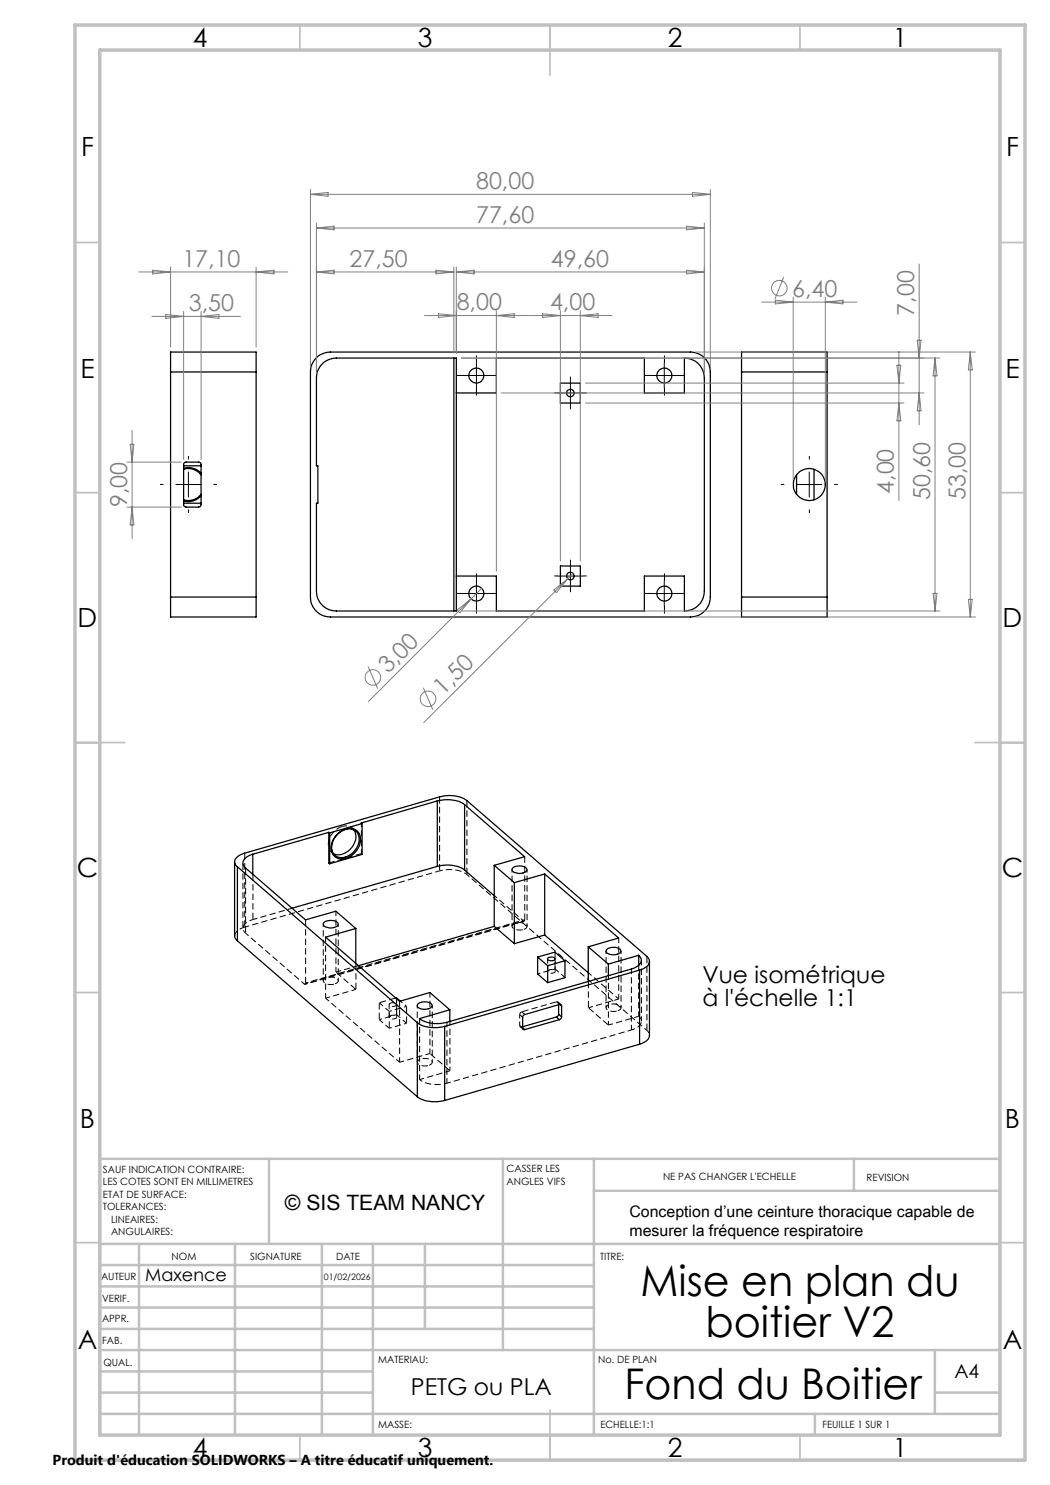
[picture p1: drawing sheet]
<svg xmlns="http://www.w3.org/2000/svg" width="210mm" height="297mm" viewBox="0 0 210 297" stroke-linecap="round" stroke-linejoin="round" font-family="sans-serif">
<g fill="none" stroke="#000" stroke-width=".25">
<path d="M34.1 74.4v-4h17.1v4M34.1 74.4h17.1M34.1 74.4v45M51.2 74.4v45M63.3 71.6a4.2 4.2 0 0 1 2.8-1.2h72a4 4 0 0 1 4 4v45a4 4 0 0 1-4 4h-72a4 4 0 0 1-4-4v-45a3.8 3.8 0 0 1 1.2-2.8zM64.5 72.8a4.2 4.2 0 0 1 2.8-1.2h24v50.6h-24a4 4 0 0 1-4-4v-17.6h.3v-7.4h-.3v-17.6a3.8 3.8 0 0 1 1.2-2.8zM90.8 71.6v50.6M91.3 78.6h8v-7h29.6v7h8v-7a4 4 0 0 1 4 4v42.6a4 4 0 0 1-4 4v-7h-8v7h-29.6v-7h-8M112.1 76.6h4v4h-4zM148.3 74.4v-4h17.1v4M148.3 74.4h17.1M148.3 74.4v45"/>
<path d="M165.4 74.4v45M36.7 93.9a3.1 3.1 0 0 1 3.5 1.1M36.7 93.7a3.4 3.4 0 0 1 3.5 .9M36.7 93.2h3.5M36.9 92.5l2.9-.1 .4 .3v8.3l-.3 .4h-2.7l-.4-.3-.1-8.3zM40.2 98.8a3.2 3.2 0 0 1-3.5 1.2M40.2 99.2a3.4 3.4 0 0 1-3.5 1M159.3 95v3.8M162.8 93.9v6.1M34.1 119.4v4h17.1v-4M34.1 119.4h17.1M36.7 100.6h3.5"/>
<path d="M112.1 113.2h4v4h-4zM148.3 119.4v4h17.1v-4M148.3 119.4h17.1M46.9 172.4v14.8l.2 .5 .4 .5M47.5 173.4a1.24 1.24 0 0 1-.6-1.2 1.24 1.24 0 0 1 .9-1.1l1.1-.5 39-11.2a6.4 6.4 0 0 1 5.5 .7l36 31.2a1.38 1.38 0 0 1 .4 1.4 1.38 1.38 0 0 1-1.1 1l-.8 .3M47.5 173.4l36 31.1M47.5 173.4v14.8M50.6 170.8a2.1 2.1 0 0 0-2 2.1l.5 .7 12 10.4 6.1-1.8 4 3.5M50.6 170.8v4M65.8 166.5l-15.2 4.3M65.8 166.5l.1 .1M65.8 166.5v6.1l.1 .2"/>
<path d="M65.9 166.6v6.2M67 171.1a2.73 2.73 0 0 0 3.6-.6 2.99 2.99 0 0 0 .6-4.3 2.85 2.85 0 0 0-4 1 2.77 2.77 0 0 0-.2 3.9M67.6 166.7a2.82 2.82 0 0 1 4-.3 3.5 3.5 0 0 1-1.6 4.9 2.28 2.28 0 0 1-2.5 .4 2.28 2.28 0 0 1-1.3-2.1l.5-1.8zM70.8 165.9a3.4 3.4 0 0 1-1.8 4.7l-1.2 .4-1.2-.3M72.4 164.7l-6.5 1.9M72.4 164.7v6.2l-6.5 1.9M87.5 160.2a6.8 6.8 0 0 1 5.4 .7M87.5 173.3a6.4 6.4 0 0 1 5.4 .7M87.5 160.2l-15.3 4.4 .2 .1M87.5 173.3l-29.1 8.3M87.5 160.2v13.1M92.9 160.9l12 10.4-6.1 1.8"/>
<path d="M92.9 174l5.9 5.1M92.9 160.9v13.1M98.8 173.1l4.1 3.4M98.8 173.1v12.2M102.4 173.7a2.18 2.18 0 0 1 2.9 0l.1 .2a1.89 1.89 0 0 1-2.6 .6l-.4-.4zM102.9 176.5v12.2M108.9 174.8l-6 1.7M108.9 174.8l14.8 12.8-6 1.8M108.9 174.8v12.2M47.5 188.2l36 31.2M64.7 184.6a2.18 2.18 0 0 1 2.9 0v.2a1.55 1.55 0 0 1-2 .7l-.7-.3-.2-.3zM71.2 185.7l-6.1 1.7 14.8 12.9 6.1-1.8 4 3.5"/>
<path d="M71.2 185.7v7M79.2 199.6h.1l.7 .6M98.8 185.3l4.1 3.4M98.8 185.3l-27.1 7.8M107.5 191.4v3.4l2 1.7M107.5 191.4l2 1.7M107.5 191.4l3.5-1 2 1.8M108.9 187l-6 1.7M108.9 187l8.8 7.6M109.5 191.7a.96 .96 0 0 1 1.5 .1 .99 .99 0 0 1-1.5 0zM109.5 193.1v3.4M113 192.2v3.3l-3.5 1"/>
<path d="M113 192.2l-3.5 .9M117.7 189.4l4 3.4M117.7 189.4v6.9M121.4 189.9a2.24 2.24 0 0 1 2.7 .1l.1 .2a1.31 1.31 0 0 1-1.7 .8l-1.1-.4-.2-.3zM121.7 192.8v2.3M127.7 191.1a1.26 1.26 0 0 1-.3 2.2l-1.1 .5-36.9 10.7a6.8 6.8 0 0 1-5.5-.8l6.1-1.7M127.7 191.1l-6 1.7M127.7 191.1v2M127.9 194l-39 11.3M127.9 194v14.8M129.9 192.3v14.8a2.31 2.31 0 0 1-2 1.7M83.5 219.4a6.8 6.8 0 0 0 5.4 .7"/>
<path d="M83.5 204.5a6.8 6.8 0 0 0 5.4 .8M83.5 204.5v14.9M83.6 200.8a2.3 2.3 0 0 1 2.8 .1 1.04 1.04 0 0 1-1.3 1 1.35 1.35 0 0 1-1.7-.9zM88.9 205.3v14.8M90 202v2.3M104.5 205.6l.5 .3M111.3 203.4l.6 .5M111.3 203.4l-6.8 1.9M111.7 202.8v.3l-.4 .3M111.7 202.8l.6 .6M111.7 200.9v1.9M111.9 203.9l-6.9 2"/>
<path d="M111.9 200.9l.4 .3M112.3 201.2a.33 .33 0 0 0-.4-.3l-7.1 2.1-.3 .4v2.3l.1 .2h.4M112.3 203.4l-.1 .3-.3 .2M112.3 201.2v2.2M127.9 208.8l-39 11.3"/>
<circle cx="95.3" cy="75.1" r="1.5"/>
<circle cx="114.1" cy="78.6" r=".75"/>
<circle cx="132.9" cy="75.1" r="1.5"/>
<circle cx="161.9" cy="96.9" r="3.2"/>
<circle cx="95.3" cy="118.7" r="1.49"/>
<circle cx="114.1" cy="115.2" r=".75"/>
<circle cx="132.9" cy="118.7" r="1.49"/>
</g>
<path d="M46.9 187.2a2.29 2.29 0 0 1 2-1.8M65.1 187.4v12.2M67.2 194.4l4.5-1.3M67.2 182.2v12.2M86 198.5v12.2M123.7 187.6v12.2M126.3 193.8v12.2M79.9 200.2v12.2M83.9 203.7v12.2M89.4 216.6v-12.2M128.3 204.3v-12.2" fill="none" stroke="#000" stroke-width=".2" stroke-dasharray="1.3 .6" stroke-dashoffset=".2" stroke-linecap="butt"/>
<g fill="none" stroke="#000" stroke-width=".2" stroke-dasharray="1.3 .6" stroke-dashoffset=".4" stroke-linecap="butt">
<path d="M66.3 170.5l.7 .5M71.2 166.2l-.7-.6M72.3 170.7v-6.1M87.9 174.2l-39 11.2M58.4 181.6l-7.8 2.3M65.1 199.6l14.8 12.8M121.7 195.1v9.9M123.7 199.8l-6-5.3M90 204.3v9.9M103.9 202.9l.6 .5M104 205.3l.6 .6M104.4 202.4l-.3 .2-.2 .3"/>
<path d="M104.5 205.6l-.6-.5M105 202.9l-.6-.5M111.3 200.4l.6 .5M112.2 200.9l-.6-.5"/>
</g>
<g fill="none" stroke="#000" stroke-width=".2" stroke-dasharray="1.3 .6" stroke-dashoffset=".3" stroke-linecap="butt">
<path d="M68.4 165.3l1.2-.1 .7 .3 .5 .4M65.1 199.6l6.1-1.7M109.5 191.8v2.5M111 193.8l2 1.7M111 194.3v-2.5M75.9 203.9l2 1.8M75.9 200.5l2 1.8M77.8 200.9v2.5M79.3 203.4v-2.5M81.3 204.7l-2-1.8M83.9 215.9l6.1-1.7M86 210.7l-6.1 1.7"/>
<path d="M117.7 201.5l6-1.7M127.7 203.3l-6 1.7M127.7 203.3v-10.2"/>
</g>
<g fill="none" stroke="#000" stroke-width=".2" stroke-dasharray="1.3 .6" stroke-dashoffset="-.1" stroke-linecap="butt">
<path d="M87.9 159.4v14.8M50.6 174.8v9.1M93.4 174.9v-14.8M48.9 185.4v-14.8M66.9 196.8a.63 .63 0 0 0 .7-.5 .63 .63 0 0 0-.5-.7 1.97 1.97 0 0 0-2.4 .5 1.34 1.34 0 0 0 1.6 .8l.6-.1M71.2 197.9l-4-3.5M71.2 192.7v5.2M79.2 199.6l-3.3 .9M79.3 199.5v3.4M104.7 185.9a2.06 2.06 0 0 1-2.3-.5 1.19 1.19 0 0 1 1.5-.9 1.12 1.12 0 0 1 1.5 .9l-.7 .5M111 190.4v3.4M117.7 196.3v5.2"/>
<path d="M129.4 191.3v14.8M75.9 200.5v3.4M77.9 202.3v3.4M81.3 201.3v3.4M85.7 213.1a.63 .63 0 0 0 .7-.5 .63 .63 0 0 0-.5-.7 1.97 1.97 0 0 0-2.4 .5 1.34 1.34 0 0 0 1.6 .8l.6-.1M90 214.2l-4-3.5M104.4 202.4l6.9-2M121.7 205l-4-3.5M123.5 202.2a2.06 2.06 0 0 1-2.3-.6 1.19 1.19 0 0 1 1.5-.8 1.12 1.12 0 0 1 1.5 .9l-.7 .5"/>
</g>
<path d="M49.1 186.6l11.8 10.2M50.6 183.9a2.1 2.1 0 0 0-2 2l.5 .7M89.4 216.6l36.9-10.6M103.9 205.1v-2.2M126.3 206a2.1 2.1 0 0 0 1.9-2l-.5-.7" fill="none" stroke="#000" stroke-width=".2" stroke-dasharray="1.3 .6" stroke-dashoffset=".5" stroke-linecap="butt"/>
<g fill="none" stroke="#000" stroke-width=".2" stroke-dasharray="1.3 .6" stroke-dashoffset=".7" stroke-linecap="butt">
<path d="M102.4 173.9v11.4M60.9 196.8l43.8-12.6M61 196.9l43.8-12.7M64.7 184.8v11.4M67.7 196.2v-11.4M104.9 184l-43.8 12.6M105.4 185.3v-11.4M107.5 194.8l3.5-1M110.7 194.6a.71 .71 0 0 1-1.1-.4 .93 .93 0 0 1 1.4 .1l-.3 .3M121.2 190.2v11.3M77.9 205.7l3.4-1M77.9 202.3l3.4-1"/>
<path d="M79 201.2l.3-.2a.88 .88 0 0 0-1.5-.1l.3 .3h.9M79 203.7l.3-.2a.88 .88 0 0 0-1.5-.1l.3 .3h.9M79.3 202.9l-3.4 1M83.5 201.1v11.3M86.5 212.4v-11.3M124.2 201.5v-11.3"/>
</g>
<path d="M87.9 174.2a6.6 6.6 0 0 1 5.5 .7M104.7 184.2l-5.8-5.1M83.9 215.9a6.6 6.6 0 0 0 5.5 .7M129.4 206.1l.4 .5 .1 .5M129.4 206.1l-36-31.2" fill="none" stroke="#000" stroke-width=".2" stroke-dasharray="1.3 .6" stroke-dashoffset=".6" stroke-linecap="butt"/>
<g fill="none" stroke="#000" stroke-width=".2" stroke-dasharray="1.3 .6" stroke-linecap="butt">
<path d="M66.7 170.7a2.7 2.7 0 0 1-.1-4.2l1-.9 .8-.3M71.2 166.2a2.95 2.95 0 0 0-4.1 1.1 2.81 2.81 0 0 0-.1 3.7M72.4 170.8l-.1-.1M104.9 171.3v12.7M61.1 184v12.6M61.1 196.6v.2h-.2M104.7 184.2h.2v-.2M103.9 205.1l.2 .3h.3M104.4 205.4l.1 .1M104.5 205.3l-.1 .1M111.7 200.7l-.1-.3h-.3M111.7 200.7v.2"/>
<path d="M112 200.9l-.3-.2"/>
</g>
<path d="M81.3 201.3l-1.2-1.1" fill="none" stroke="#000" stroke-width=".2" stroke-dasharray="1.3 .6" stroke-dashoffset=".8" stroke-linecap="butt"/>
<path d="M48.6 172.6v13M49.1 186.6v-13" fill="none" stroke="#000" stroke-width=".2" stroke-dasharray="1.3 .6" stroke-dashoffset="-.2" stroke-linecap="butt"/>
<path d="M65.8 172.6l6.5-1.9" fill="none" stroke="#000" stroke-width=".2" stroke-dasharray="1.3 .6" stroke-dashoffset=".1" stroke-linecap="butt"/>
<g fill="none" stroke="#808080" stroke-width=".2">
<path d="M62.1 37.9v35.5M62.1 38.9h80M62.1 38.9l3.5-.4v.8zM138.5 38.5l3.6 .4-3.6 .4zM142.1 37.9v35.5M27.8 54.4h29.8M30.6 54l3.5 .4-3.5 .4zM34.1 53.4v16M51.2 53.4v16M51.2 54.4l3.6-.4v.8zM63.3 44.6v30M63.3 45.6h77.6"/>
<path d="M63.3 45.6l3.5-.4v.8zM63.3 54.4l3.5-.4v.8zM63.3 54.4h27.5M87.2 54l3.6 .4-3.6 .4zM90.8 53.4v17.2M91.3 54.4h49.6M91.3 53.4v17.2M91.3 54.4l3.5-.4v.8zM137.3 45.2l3.6 .4-3.6 .4zM137.3 54l3.6 .4-3.6 .4zM140.9 44.6v30M156.7 55.4l-1.7 4.5"/>
<path d="M158.6 59.4v36.5M165.1 59.4v36.5M183.8 52.8v32.1M30.4 63.3h17.7M33.2 62.9l3.5 .4-3.5 .4zM36.7 62.3v29.6M40.2 62.3v29.6M40.2 63.3l3.6-.4v.8zM84.9 63.1h20.7M87.7 62.8l3.6 .3-3.6 .4zM92.3 71.6h95.7M99.3 62.1v52.1"/>
<path d="M99.3 63.1l3.5-.3v.7zM100.3 78.6h84.5M105.7 63.1h16.7M108.5 62.8l3.6 .3-3.6 .4zM112.1 62.1v50.1M116.1 62.1v50.1M116.1 63.1l3.5-.3v.7zM117.1 76.6h63.7M139.1 70.4h56M152.3 60.4h19.1M155.1 60l3.5 .4-3.5 .4zM165.1 60.4l3.5-.4v.8z"/>
<path d="M179.4 73.1h.8l-.4 3.5zM179.8 70.3v29.8M183.4 68h.8l-.4 3.6zM183.8 78.6l.4 3.6h-.8zM187 71.6v50.6M187 71.6l.4 3.6h-.8zM194.1 70.4v53M194.1 70.4l.4 3.6h-.8zM25.4 92.4h10.8M26 88.9h.8l-.4 3.5zM26.4 86.1v21.7M117.1 80.6h63.7"/>
<path d="M179.8 80.6l.4 3.6h-.8zM25.4 101.4h10.8M26.4 101.4l.4 3.6h-.8zM96.3 117.6l-22.6 22.7M110.8 118l2.8-2.3-2.3 2.8zM113.6 115.7l-28.9 28.8M114.6 114.7l-1 1M186.6 118.7h.8l-.4 3.5zM193.7 119.9h.8l-.4 3.5zM73.6 133.3l1.9 4.4M84.7 137.5l1.9 4.5M91.4 122l2.8-2.2-2.2 2.8z"/>
<path d="M92.3 122.2h95.7M139.1 123.4h56"/>
<circle cx="155.9" cy="57.6" r="1.55"/>
<circle cx="74.6" cy="135.5" r="1.55"/>
<circle cx="85.6" cy="139.8" r="1.56"/>
</g>
<g fill="none" stroke="#000" stroke-width=".2" stroke-dasharray="30.5 1.3 1.3 1.3" stroke-linecap="butt">
<path d="M92.8 75.1h-1.5M95.3 72.6v-1.5M95.3 77.6v1.5M97.8 75.1h1.5M111.6 78.6h-.8M114.1 76.1v-.8M116.6 78.6h.7M130.4 75.1h-1.5M132.9 72.6v-1.5M132.9 77.6v1.5M135.4 75.1h1.5M32.7 96.9h-.7"/>
<path d="M37.7 91.9v-.7M42.7 96.9h.7M114.1 81.1v.7M156.9 96.9h-.7M161.9 91.9v-.7M166.9 96.9h.7M37.7 101.9v.7M92.8 118.7h-1.5M95.3 116.2v-1.5M97.8 118.7h1.5M111.6 115.2h-.8M114.1 112.7v-.8"/>
<path d="M114.1 117.7v.7M116.6 115.2h.7M130.4 118.7h-1.5M132.9 116.2v-1.5M135.4 118.7h1.5M161.9 101.9v.7M95.3 121.2v1.5M132.9 121.2v1.5"/>
</g>
<g fill="none" stroke="#000" stroke-width=".2">
<path d="M92.8 75.1h5M95.3 72.6v5M111.6 78.6h5M114.1 76.1v5M130.4 75.1h5M132.9 72.6v5M35.2 96.9h5M37.7 94.4v5M159.3 96.9h5.1M161.9 94.4v5M92.8 118.7h5M95.3 116.2v5"/>
<path d="M111.6 115.2h5M114.1 112.7v5M130.4 118.7h5M132.9 116.2v5"/>
</g>
<g fill="none" stroke="#c0c0c0" stroke-width=".35">
<path d="M60 5v5M110 5v10M160 5v5M15 48.5h5M200 48.5h5M15 98.5h5M200 98.5h5M15 148.5h10M195 148.5h10M15 198.5h5M200 198.5h5M15 248.5h5"/>
<path d="M200 248.5h5M60 287v5M110 282v10M160 287v5"/>
</g>
<g fill="none" stroke="#c0c0c0" stroke-width=".5">
<path d="M53.8 231.8v17M100.6 231.8v38.2M118.8 231.8v55.2M118.8 238.2h81.2M170.8 231.8v6.4M200 231.8h-180v55.2M20 248.8h180M20 257.3h98.8M20 253h98.8M27.8 248.8v38.2M47 248.8v38.2M64.4 248.8v38.2"/>
<path d="M74.6 248.8v38.2M85 248.8v17M20 265.8h98.8M20 261.5h98.8M20 278.5h54.6M20 274.3h54.6M20 270h180M187 278.5h13M187 270v12.8M20 282.8h180M163 282.8v4.2"/>
</g>
<path d="M15 5h190v287h-190zM20 10h180v277h-180z" fill="none" stroke="#c0c0c0" stroke-width=".7"/>
<path d="M54.6 232.8l-.1 2 .4-2 .3 1.5 .3-1.2 .3 1.3-.1-1.2-.4 1.9v-.2a2.28 2.28 0 0 1 2-1.8l-1.4 .2 4.1-.1h-1.3l1.5-.2-1.1 .1h1.8l.2 .1-.8 .1 2.1 .1 .1 .2-1.4 .4 .9-.1-2.5-.2 2.8-.7v-.2h-1.5l-.1 .1 1.4 .3 .2 .3-1.4 .7 .7 .1h-.8l1.2 .1-1.4 .3 1.5-.1-.1-.1 .7-.5-1.4 .3 .1 .1 2 .1-5-.1 1.6-.5-.8 .3 .1-.2-.6-.1-2.4 .3 1.1-.2 .1 .3 .4-.1 .3-.2-.1-.4-.6-.2h-.8l-.5 .3 .2 .3 1 .2h.8l.3-.1-.6-.2-1.6-.1a4.6 4.6 0 0 0 2.9-.1h-.6l-1.4 .2 .3 .2 1.2-.1-1.4 .8 .1-.3-.7 .1 .2-.2 1 .3" fill="none" stroke="#fff" stroke-width=".7"/>
<g font-size="8.5">
<text x="128.1" y="259.3">Mise en plan du</text>
<text x="141.1" y="267.4">boitier V2</text>
<text x="124.9" y="279.7">Fond du Boitier</text>
</g>
<g font-size="5.3">
<text x="38.5" y="9.5">4</text>
<text x="83.5" y="9.5">3</text>
<text x="133.5" y="9.5">2</text>
<text x="178.5" y="9.5">1</text>
<text x="16.2" y="31.2">F</text>
<text x="201.2" y="31.2">F</text>
<text x="16.1" y="75.5">E</text>
<text x="201.1" y="75.5">E</text>
<text x="15.5" y="125.5">D</text>
<text x="200.5" y="125.5">D</text>
<text x="15.4" y="175.5">C</text>
<text x="200.4" y="175.5">C</text>
<text x="16" y="225.5">B</text>
<text x="201" y="225.5">B</text>
<text x="15.5" y="269.7">A</text>
<text x="200.5" y="269.7">A</text>
<text x="38.5" y="291.5">4</text>
<text x="83.5" y="291.5">3</text>
<text x="133.5" y="291.5">2</text>
<text x="178.5" y="291.5">1</text>
</g>
<g font-size="4.7" fill="#808080">
<text x="95.2" y="37.8">80,00</text>
<text x="95.2" y="44.6">77,60</text>
<text x="36.5" y="53.4">17,10</text>
<text x="69.9" y="53.4">27,50</text>
<text x="110.2" y="53.4">49,60</text>
<text x="158.4" y="59.3">6,40</text>
<text x="37.8" y="62.3">3,50</text>
<text x="91.3" y="62.1">8,00</text>
<text x="110" y="62.1">4,00</text>
<text x="182.8" y="63.1" transform="rotate(-90 182.8 63.1)">7,00</text>
<text x="25.4" y="101.4" transform="rotate(-90 25.4 101.4)">9,00</text>
<text x="178.8" y="98.8" transform="rotate(-90 178.8 98.8)">4,00</text>
<text x="186" y="100.1" transform="rotate(-90 186 100.1)">50,60</text>
<text x="193.1" y="100.1" transform="rotate(-90 193.1 100.1)">53,00</text>
<text x="77.6" y="134.9" transform="rotate(-45 77.6 134.9)">3,00</text>
<text x="88.7" y="139.1" transform="rotate(-45 88.7 139.1)">1,50</text>
</g>
<g font-size="4.7">
<text x="140.5" y="196.7">Vue isométrique</text>
<text x="140.5" y="201.2">à l'échelle 1:1</text>
<text x="82.2" y="278.9">PETG ou PLA</text>
</g>
<text font-size="4.2" x="57" y="241.9">© SIS TEAM NANCY</text>
<text font-size="3.9" x="190.9" y="275.5">A4</text>
<text font-size="3.5" x="29.1" y="256.1">Maxence</text>
<g font-size="3.2">
<text x="125.9" y="243.4">Conception d’une ceinture thoracique capable de</text>
<text x="125.9" y="247.3">mesurer la fréquence respiratoire</text>
</g>
<text font-size="2.9" x="10.5" y="292.9">Produit d'éducation SOLIDWORKS – A titre éducatif uniquement.</text>
<g font-size="2">
<text x="20.6" y="234.6">SAUF INDICATION CONTRAIRE:</text>
<text x="20.6" y="237.1">LES COTES SONT EN MILLIMETRES</text>
<text x="20.6" y="239.6">ETAT DE SURFACE:</text>
<text x="101.3" y="234.5">CASSER LES</text>
<text x="101.3" y="237">ANGLES VIFS</text>
<text x="132.6" y="236">NE PAS CHANGER L'ECHELLE</text>
<text x="173.3" y="236.2">REVISION</text>
<text x="20.6" y="242.1">TOLERANCES:</text>
<text x="22.2" y="244.6">LINEAIRES:</text>
<text x="22.2" y="247.1">ANGULAIRES:</text>
<text x="34.3" y="252">NOM</text>
<text x="50" y="251.9">SIGNATURE</text>
<text x="67.2" y="251.9">DATE</text>
<text x="120" y="251.9">TITRE:</text>
<text x="20.2" y="256.1">AUTEUR</text>
<text x="20.4" y="260.3">VERIF.</text>
<text x="20.4" y="264.4">APPR.</text>
<text x="20.5" y="268.8">FAB.</text>
<text x="20.7" y="273.1">QUAL.</text>
<text x="75.6" y="272.5">MATERIAU:</text>
<text x="119.6" y="272.5">No. DE PLAN</text>
<text x="75.6" y="285.5">MASSE:</text>
<text x="120.1" y="285.6">ECHELLE:1:1</text>
<text x="164.5" y="285.6">FEUILLE 1 SUR 1</text>
</g>
<text font-size="1.8" x="64.8" y="256">01/02/2026</text>
</svg>
